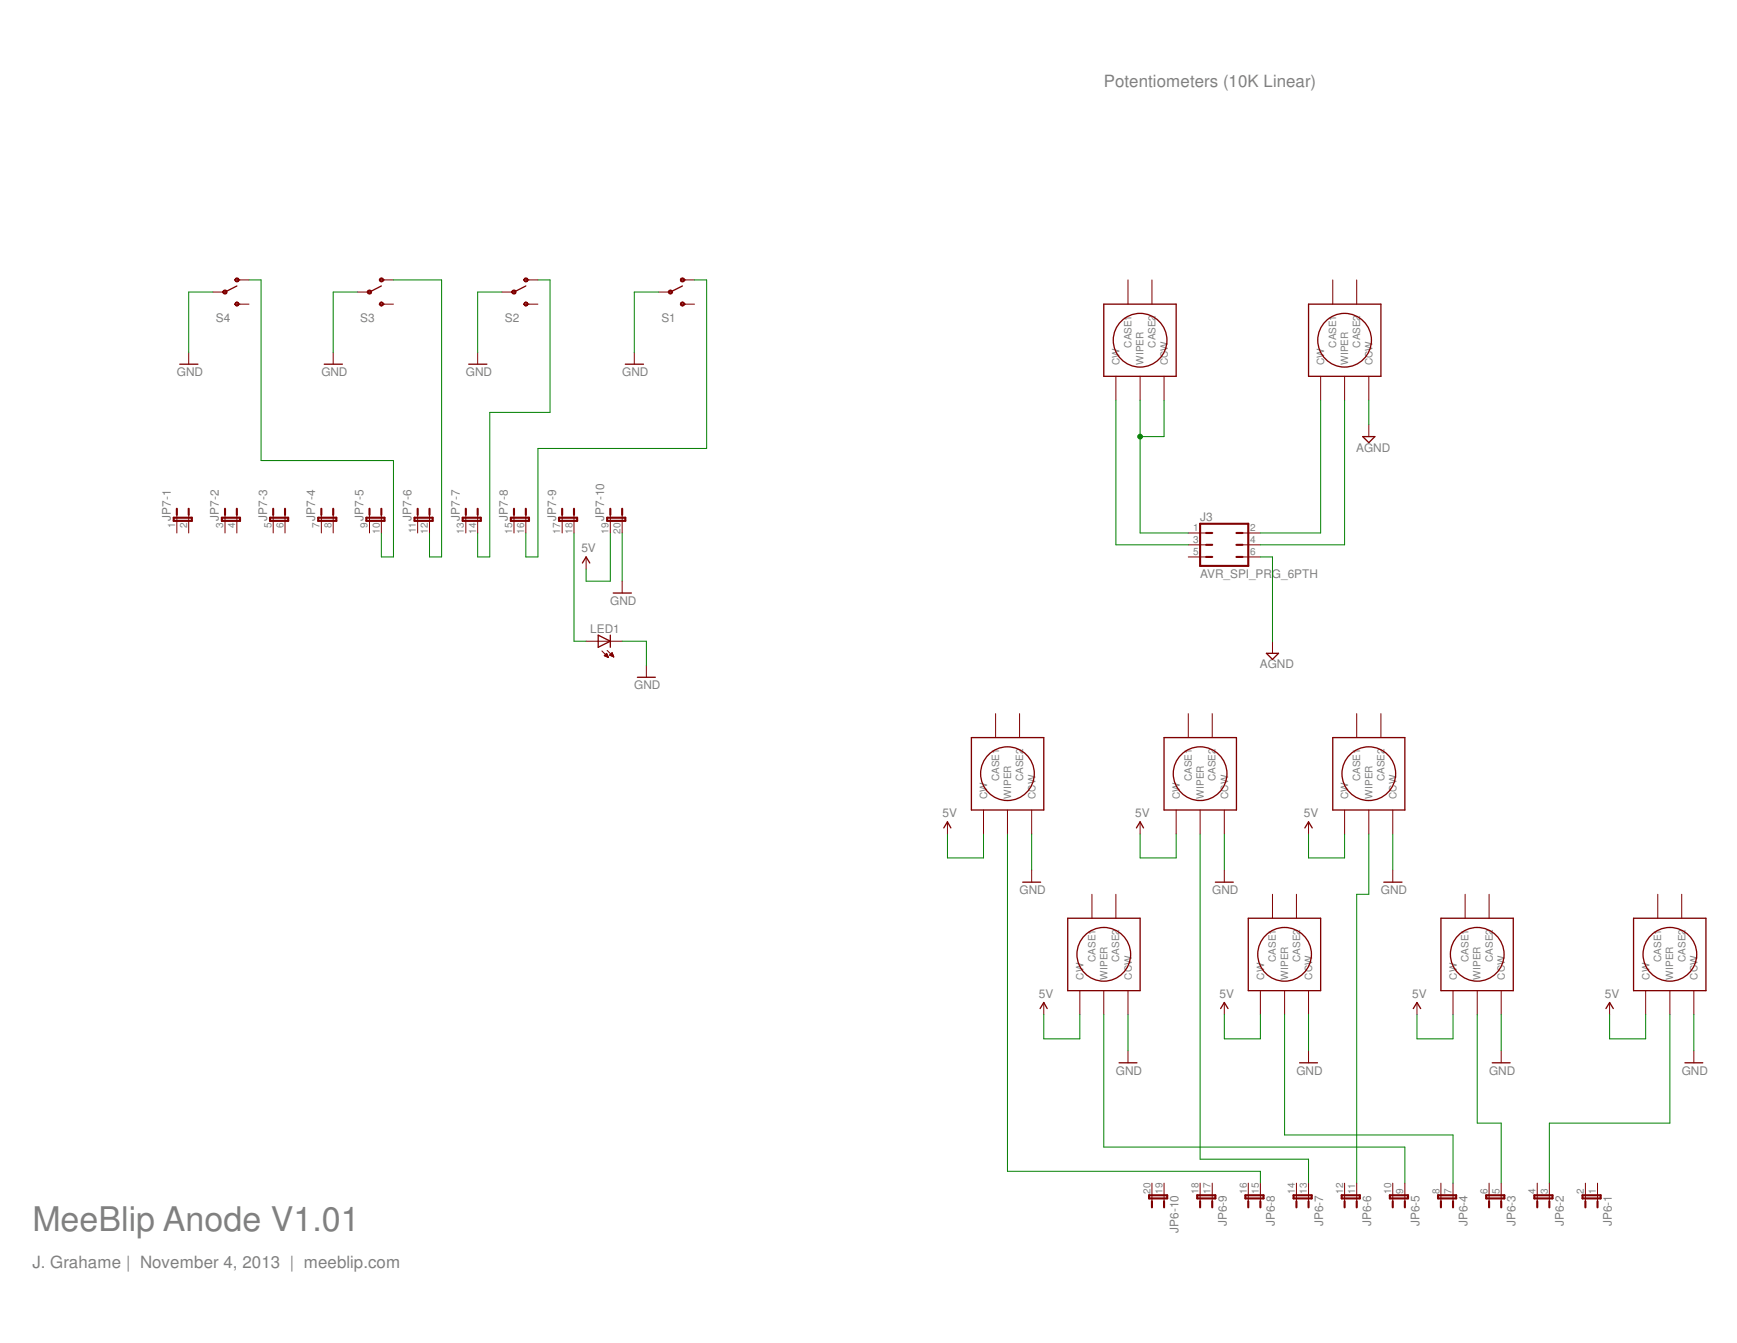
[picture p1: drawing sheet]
<svg xmlns="http://www.w3.org/2000/svg" width="279mm" height="216mm" viewBox="0 0 279 216" stroke-linecap="round" stroke-linejoin="round" font-family="sans-serif">
<g fill="none" stroke="#800000" stroke-width=".16">
<path d="M105.9 46.9h1.9M109.8 48.9h1.9M109.8 45h1.9M181.4 45v3.9M185.3 45v3.9M214.4 45v3.9M218.2 45v3.9M179.5 60.5v3.8M183.4 60.5v3.8M187.2 60.5v3.8M212.4 60.5v3.8M216.3 60.5v3.8"/>
<path d="M220.2 60.5v3.8M28.4 82.8v2.9M30.4 82.8v2.9M36.2 82.8v2.9M38.1 82.8v2.9M43.9 82.8v2.9M45.8 82.8v2.9M51.7 82.8v2.9M53.6 82.8v2.9M59.4 82.8v2.9M61.3 82.8v2.9M67.2 82.8v2.9"/>
<path d="M69.1 82.8v2.9M74.9 82.8v2.9M76.8 82.8v2.9M82.7 82.8v2.9M84.6 82.8v2.9M90.4 82.8v2.9M92.3 82.8v2.9M98.2 82.8v2.9M100.1 82.8v2.9M191.1 85.7h2.9M191.1 87.6h2.9M191.1 89.5h2.9"/>
<path d="M199.9 85.7h2.8M199.9 87.6h2.8M199.9 89.5h2.8M94.3 103.1h5.8M96.8 104.6l1.1 1.1M97.2 105.4l.7 .3M97.2 105.4l.4-.4 .3 .7M97.2 105.4h.5M97.3 105.5h.5M97.3 105.3h.4M97.4 105.2h.3M97.5 105.5h.3"/>
<path d="M97.5 105.1h.1M97.6 105.6h.2M97.7 104.6l1 1M97.7 105.7h.1M98.1 105.3h.5M98.1 105.2h.5M98.2 105.4h.4M98.2 105.2h.4M98.3 105.1h.3M98.3 105.4h.3M98.3 105.1h.2M98.4 105h.1"/>
<path d="M98.4 105.5h.3M98.4 104.9h.1M98.5 104.9l-.5 .4 .7 .3M98.5 104.9l.2 .7M98.6 105.5h.1M98.7 105.6h.1M160.1 114.7v3.9M164 114.7v3.9M191.1 114.7v3.9M195 114.7v3.9M218.2 114.7v3.9M222.1 114.7v3.9"/>
<path d="M158.2 130.2v3.9M162.1 130.2v3.9M165.9 130.2v3.9M189.2 130.2v3.9M193 130.2v3.9M196.9 130.2v3.9M216.3 130.2v3.9M220.2 130.2v3.9M224 130.2v3.9M173.7 159.3v3.8M175.6 143.8v3.8M177.5 159.3v3.8"/>
<path d="M179.5 143.8v3.8M181.4 159.3v3.8M202.7 159.3v3.8M204.7 143.8v3.8M206.6 159.3v3.8M208.5 143.8v3.8M210.5 159.3v3.8M233.7 159.3v3.8M235.7 143.8v3.8M237.6 159.3v3.8M239.5 143.8v3.8M241.5 159.3v3.8"/>
<path d="M264.7 159.3v3.8M266.7 143.8v3.8M268.6 159.3v3.8M270.5 143.8v3.8M272.5 159.3v3.8M185.3 190.2v2.9M187.2 190.2v2.9M193 190.2v2.9M195 190.2v2.9M200.8 190.2v2.9M202.7 190.2v2.9M208.5 190.2v2.9"/>
<path d="M210.5 190.2v2.9M216.3 190.2v2.9M218.2 190.2v2.9M224 190.2v2.9M226 190.2v2.9M231.8 190.2v2.9M233.7 190.2v2.9M239.5 190.2v2.9M241.5 190.2v2.9M247.3 190.2v2.9M249.2 190.2v2.9M255 190.2v2.9"/>
<path d="M257 190.2v2.9"/>
</g>
<g fill="none" stroke="#800000" stroke-width=".34">
<path d="M27.9 83.2h3v.5h-3zM28.4 81.8v1M30.4 81.8v1M35.7 83.2h2.9v.5h-2.9zM36.2 81.8v1M38.1 81.8v1M43.4 83.2h3v.5h-3zM43.9 81.8v1M45.8 81.8v1M51.2 83.2h2.9v.5h-2.9zM51.7 81.8v1M53.6 81.8v1"/>
<path d="M58.9 83.2h2.9v.5h-2.9zM59.4 81.8v1M61.3 81.8v1M66.7 83.2h2.9v.5h-2.9zM67.2 81.8v1M69.1 81.8v1M74.4 83.2h2.9v.5h-2.9zM74.9 81.8v1M76.8 81.8v1M82.2 83.2h2.9v.5h-2.9zM82.7 81.8v1M84.6 81.8v1"/>
<path d="M89.9 83.2h2.9v.5h-2.9zM90.4 81.8v1M92.3 81.8v1M97.7 83.2h2.9v.5h-2.9zM98.2 81.8v1M100.1 81.8v1M193 84.2h7.8v6.8h-7.8zM194 85.7h1M194 87.6h1M194 89.5h1M198.9 85.7h1M198.9 87.6h1"/>
<path d="M198.9 89.5h1M184.8 192.2h2.9v.5h-2.9zM185.3 193.1v1M187.2 193.1v1M192.6 192.2h2.9v.5h-2.9zM193 193.1v1M195 193.1v1M200.3 192.2h2.9v.5h-2.9zM200.8 193.1v1M202.7 193.1v1M208.1 192.2h2.9v.5h-2.9zM208.5 193.1v1"/>
<path d="M210.5 193.1v1M215.8 192.2h2.9v.5h-2.9zM216.3 193.1v1M218.2 193.1v1M223.6 192.2h2.9v.5h-2.9zM224 193.1v1M226 193.1v1M231.3 192.2h2.9v.5h-2.9zM231.8 193.1v1M233.7 193.1v1M239.1 192.2h2.9v.5h-2.9zM239.5 193.1v1"/>
<path d="M241.5 193.1v1M246.8 192.2h2.9v.5h-2.9zM247.3 193.1v1M249.2 193.1v1M254.6 192.2h2.9v.5h-2.9zM255 193.1v1M257 193.1v1"/>
</g>
<g fill="none" stroke="#800000" stroke-width=".21">
<path d="M109.8 46l-2 .9M177.5 48.9h11.7v11.6h-11.7zM210.5 48.9h11.6v11.6h-11.6zM96.2 102.1l2 1-2 1zM98.2 102.1v2M156.3 118.6h11.6v11.6h-11.6zM187.2 118.6h11.7v11.6h-11.7zM214.4 118.6h11.6v11.6h-11.6zM171.7 147.6h11.7v11.7h-11.7zM200.8 147.6h11.6v11.7h-11.6zM231.8 147.6h11.6v11.7h-11.6zM262.8 147.6h11.6v11.7h-11.6z"/>
<circle cx="183.4" cy="54.7" r="4.3"/>
<circle cx="216.3" cy="54.7" r="4.3"/>
<circle cx="162.1" cy="124.4" r="4.3"/>
<circle cx="193" cy="124.4" r="4.3"/>
<circle cx="220.2" cy="124.4" r="4.3"/>
<circle cx="177.5" cy="153.4" r="4.3"/>
<circle cx="206.6" cy="153.4" r="4.3"/>
<circle cx="237.6" cy="153.4" r="4.3"/>
<circle cx="268.6" cy="153.4" r="4.3"/>
</g>
<path d="M109.5 44.7h.3h.2l.2 .3-.2 .3h-.2h-.3l-.1-.3h.2l.2-.2 .2 .2-.2 .2-.2-.2h-.2z" fill-rule="evenodd" fill="#800000"/>
<path d="M109.5 44.7h.3h.2l.2 .3-.2 .3h-.2h-.3l-.1-.3h.2l.2-.2 .2 .2-.2 .2-.2-.2h-.2z" fill="none" stroke="#800000" stroke-width=".16"/>
<path d="M109.5 48.6l.3-.1 .2 .1 .2 .3-.2 .2-.2 .1-.3-.1-.1-.2h.2v-.2h.3l.1 .2-.1 .1h-.3v-.1h-.2z" fill-rule="evenodd" fill="#800000"/>
<path d="M109.5 48.6l.3-.1 .2 .1 .2 .3-.2 .2-.2 .1-.3-.1-.1-.2h.2v-.2h.3l.1 .2-.1 .1h-.3v-.1h-.2z" fill="none" stroke="#800000" stroke-width=".16"/>
<path d="M107.6 46.7l.2-.1 .3 .1 .1 .2-.1 .3-.3 .1-.2-.1-.1-.3h.2l.1-.2 .2 .2v.2h-.3v-.2h-.2z" fill-rule="evenodd" fill="#800000"/>
<path d="M80.7 46.9h2M84.6 48.9h1.9M84.6 45h1.9M107.6 46.7l.2-.1 .3 .1 .1 .2-.1 .3-.3 .1-.2-.1-.1-.3h.2l.1-.2 .2 .2v.2h-.3v-.2h-.2z" fill="none" stroke="#800000" stroke-width=".16"/>
<path d="M84.6 46l-1.9 .9" fill="none" stroke="#800000" stroke-width=".21"/>
<path d="M84.4 44.7h.2h.2l.2 .3-.2 .3h-.2h-.2l-.2-.3h.2l.2-.2 .2 .2-.2 .2-.2-.2h-.2z" fill-rule="evenodd" fill="#800000"/>
<path d="M84.4 44.7h.2h.2l.2 .3-.2 .3h-.2h-.2l-.2-.3h.2l.2-.2 .2 .2-.2 .2-.2-.2h-.2z" fill="none" stroke="#800000" stroke-width=".16"/>
<path d="M84.4 48.6l.2-.1 .2 .1 .2 .3-.2 .2-.2 .1-.2-.1-.2-.2h.2l.1-.2h.3v.2l-.2 .2-.4-.2z" fill-rule="evenodd" fill="#800000"/>
<path d="M84.4 48.6l.2-.1 .2 .1 .2 .3-.2 .2-.2 .1-.2-.1-.2-.2h.2l.1-.2h.3v.2l-.2 .2-.4-.2z" fill="none" stroke="#800000" stroke-width=".16"/>
<path d="M82.4 46.7l.3-.1 .2 .1 .1 .2-.1 .3-.2 .1-.3-.1-.1-.3h.2v-.1l.2-.1 .1 .2v.2h-.3v-.2h-.2z" fill-rule="evenodd" fill="#800000"/>
<path d="M57.5 46.9h1.9M61.3 48.9h2M61.3 45h2M82.4 46.7l.3-.1 .2 .1 .1 .2-.1 .3-.2 .1-.3-.1-.1-.3h.2v-.1l.2-.1 .1 .2v.2h-.3v-.2h-.2z" fill="none" stroke="#800000" stroke-width=".16"/>
<path d="M61.3 46l-1.9 .9" fill="none" stroke="#800000" stroke-width=".21"/>
<path d="M61.1 44.7h.2h.3l.1 .3-.1 .3h-.3h-.2l-.1-.3h.2l.1-.2 .3 .2-.3 .2-.1-.2h-.2z" fill-rule="evenodd" fill="#800000"/>
<path d="M61.1 44.7h.2h.3l.1 .3-.1 .3h-.3h-.2l-.1-.3h.2l.1-.2 .3 .2-.3 .2-.1-.2h-.2z" fill="none" stroke="#800000" stroke-width=".16"/>
<path d="M61.1 48.6l.2-.1 .3 .1 .1 .3-.1 .2-.3 .1-.2-.1-.1-.2h.2v-.2h.3l.1 .2-.3 .2-.3-.2z" fill-rule="evenodd" fill="#800000"/>
<path d="M61.1 48.6l.2-.1 .3 .1 .1 .3-.1 .2-.3 .1-.2-.1-.1-.2h.2v-.2h.3l.1 .2-.3 .2-.3-.2z" fill="none" stroke="#800000" stroke-width=".16"/>
<path d="M59.2 46.7l.2-.1 .3 .1 .1 .2-.1 .3-.3 .1-.2-.1-.1-.3h.1l.1-.1 .1-.1 .2 .2-.2 .2-.3-.2z" fill-rule="evenodd" fill="#800000"/>
<path d="M34.2 46.9h2M38.1 48.9h1.9M38.1 45h1.9M59.2 46.7l.2-.1 .3 .1 .1 .2-.1 .3-.3 .1-.2-.1-.1-.3h.1l.1-.1 .1-.1 .2 .2-.2 .2-.3-.2z" fill="none" stroke="#800000" stroke-width=".16"/>
<path d="M38.1 46l-1.9 .9" fill="none" stroke="#800000" stroke-width=".21"/>
<path d="M37.9 44.7h.2h.3l.1 .3-.1 .3h-.3h-.2l-.1-.3h.1l.2-.2 .2 .2-.2 .2-.2-.2h-.1z" fill-rule="evenodd" fill="#800000"/>
<path d="M37.9 44.7h.2h.3l.1 .3-.1 .3h-.3h-.2l-.1-.3h.1l.2-.2 .2 .2-.2 .2-.2-.2h-.1z" fill="none" stroke="#800000" stroke-width=".16"/>
<path d="M37.9 48.6l.2-.1 .3 .1 .1 .3-.1 .2-.3 .1-.2-.1-.1-.2h.1l.1-.2h.3v.2l-.2 .2-.3-.2z" fill-rule="evenodd" fill="#800000"/>
<path d="M37.9 48.6l.2-.1 .3 .1 .1 .3-.1 .2-.3 .1-.2-.1-.1-.2h.1l.1-.2h.3v.2l-.2 .2-.3-.2z" fill="none" stroke="#800000" stroke-width=".16"/>
<path d="M35.9 46.7l.3-.1 .2 .1 .1 .2-.1 .3-.2 .1-.3-.1-.1-.3h.2v-.1l.2-.1 .2 .2-.2 .2-.4-.2z" fill-rule="evenodd" fill="#800000"/>
<g fill="none" stroke="#800000" stroke-width=".16">
<path d="M30.4 56.6v1.9M35.9 46.7l.3-.1 .2 .1 .1 .2-.1 .3-.2 .1-.3-.1-.1-.3h.2v-.1l.2-.1 .2 .2-.2 .2-.4-.2zM53.6 56.6v1.9M76.8 56.6v1.9M102 56.6v1.9M220.2 68.2v2M94.3 89.5v2M100.1 93.4v1.9M104 107v1.9M204.7 103.1v1.9M152.4 132.1v2M165.9 139.9v1.9"/>
<path d="M183.4 132.1v2M196.9 139.9v1.9M210.5 132.1v2M224 139.9v1.9M167.9 161.2v1.9M181.4 168.9v2M196.9 161.2v1.9M210.5 168.9v2M227.9 161.2v1.9M241.5 168.9v2M258.9 161.2v1.9M272.5 168.9v2"/>
</g>
<g fill="none" stroke="#800000" stroke-width=".21">
<path d="M28.9 58.5h2.9M52.2 58.5h2.9M75.4 58.5h2.9M100.6 58.5h2.9M219.2 70.2h1.9l-.9 1zM93.7 90.5l.6-1 .6 1M98.6 95.3h3M102.5 108.9h2.9M203.7 105h2l-1 1zM151.8 133.1l.6-1 .6 1M182.8 133.1l.6-1 .5 1M209.9 133.1l.6-1 .6 1"/>
<path d="M164.5 141.8h2.9M195.5 141.8h2.9M222.6 141.8h2.9M167.3 162.1l.6-.9 .5 .9M180 170.9h2.9M196.3 162.1l.6-.9 .6 .9M209 170.9h2.9M227.3 162.1l.6-.9 .6 .9M240 170.9h2.9M258.3 162.1l.6-.9 .6 .9M271 170.9h2.9"/>
</g>
<g fill="none" stroke="#008000" stroke-width=".16">
<path d="M34.2 46.9h-3.8v9.7M40 45h2v29h21.3v15.5h-2v-3.8M57.5 46.9h-3.9v9.7M80.7 46.9h-3.9v9.7M86.5 45h2v21.3h-9.7v23.2h-2v-3.8M105.9 46.9h-3.9v9.7M111.7 45h2v27.1h-27.2v17.4h-1.9v-3.8M183.4 64.3v21.4h7.7M187.2 64.3v5.9h-3.8M212.4 64.3v21.4h-9.7M216.3 64.3v23.3h-13.6M220.2 64.3v3.9"/>
<path d="M92.3 85.7v17.4h2M98.2 85.7v7.7h-3.9v-1.9M100.1 85.7v7.7M202.7 89.5h2v13.6M100.1 103.1h3.9v3.9M152.4 134.1v3.8h5.8v-3.8M162.1 134.1v54.2h40.6v1.9M165.9 134.1v5.8M183.4 134.1v3.8h5.8v-3.8M193 134.1v52.3h17.5v3.8M196.9 134.1v5.8M210.5 134.1v3.8h5.8v-3.8"/>
<path d="M220.2 134.1v9.7h-2v46.4M224 134.1v5.8M167.9 163.1v3.9h5.8v-3.9M177.5 163.1v21.3h48.5v5.8M181.4 163.1v5.8M196.9 163.1v3.9h5.8v-3.9M206.6 163.1v19.4h27.1v7.7M210.5 163.1v5.8M227.9 163.1v3.9h5.8v-3.9M237.6 163.1v17.5h3.9v9.6M241.5 163.1v5.8M258.9 163.1v3.9h5.8v-3.9"/>
<path d="M268.6 163.1v17.5h-19.4v9.6M272.5 163.1v5.8"/>
</g>
<circle cx="183.4" cy="70.2" r=".38" fill="#008000"/>
<g fill="none" stroke="#008000" stroke-width=".16">
<path d="M63.3 45h7.7v44.5h-1.9v-3.8M179.5 64.3v23.3h11.6"/>
<circle cx="183.4" cy="70.2" r=".38"/>
</g>
<text font-size="5.5" fill="#808080" x="5.2" y="198">MeeBlip Anode V1.01</text>
<g font-size="2.7" fill="#808080">
<text x="177.5" y="14">Potentiometers (10K Linear)</text>
<text x="5.2" y="203.8">J. Grahame | November 4, 2013 | meeblip.com</text>
</g>
<g font-size="1.9" fill="#808080">
<text x="34.7" y="51.8">S4</text>
<text x="58" y="51.8">S3</text>
<text x="81.2" y="51.8">S2</text>
<text x="106.4" y="51.8">S1</text>
<text x="28.4" y="60.5">GND</text>
<text x="51.7" y="60.5">GND</text>
<text x="74.9" y="60.5">GND</text>
<text x="100.1" y="60.5">GND</text>
<text x="218.1" y="72.6">AGND</text>
<text x="27.5" y="83.7" transform="rotate(-90 27.5 83.7)">JP7-1</text>
<text x="35.2" y="83.7" transform="rotate(-90 35.2 83.7)">JP7-2</text>
<text x="43" y="83.7" transform="rotate(-90 43 83.7)">JP7-3</text>
<text x="50.7" y="83.7" transform="rotate(-90 50.7 83.7)">JP7-4</text>
<text x="58.5" y="83.7" transform="rotate(-90 58.5 83.7)">JP7-5</text>
<text x="66.2" y="83.7" transform="rotate(-90 66.2 83.7)">JP7-6</text>
<text x="74" y="83.7" transform="rotate(-90 74 83.7)">JP7-7</text>
<text x="81.7" y="83.7" transform="rotate(-90 81.7 83.7)">JP7-8</text>
<text x="89.5" y="83.7" transform="rotate(-90 89.5 83.7)">JP7-9</text>
<text x="97.2" y="83.7" transform="rotate(-90 97.2 83.7)">JP7-10</text>
<text x="193" y="83.7">J3</text>
<text x="93.5" y="88.8">5V</text>
<text x="193" y="92.9">AVR_SPI_PRG_6PTH</text>
<text x="95" y="101.7">LED1</text>
<text x="98.2" y="97.3">GND</text>
<text x="202.6" y="107.4">AGND</text>
<text x="102" y="110.8">GND</text>
<text x="151.6" y="131.4">5V</text>
<text x="182.6" y="131.4">5V</text>
<text x="209.7" y="131.4">5V</text>
<text x="164" y="143.8">GND</text>
<text x="195" y="143.8">GND</text>
<text x="222.1" y="143.8">GND</text>
<text x="167.1" y="160.4">5V</text>
<text x="196.2" y="160.4">5V</text>
<text x="227.2" y="160.4">5V</text>
<text x="258.1" y="160.4">5V</text>
<text x="179.5" y="172.8">GND</text>
<text x="208.5" y="172.8">GND</text>
<text x="239.5" y="172.8">GND</text>
<text x="270.5" y="172.8">GND</text>
<text x="197.3" y="197.1" transform="rotate(-90 197.3 197.1)">JP6-9</text>
<text x="205.1" y="197.1" transform="rotate(-90 205.1 197.1)">JP6-8</text>
<text x="212.8" y="197.1" transform="rotate(-90 212.8 197.1)">JP6-7</text>
<text x="220.6" y="197.1" transform="rotate(-90 220.6 197.1)">JP6-6</text>
<text x="228.3" y="197.1" transform="rotate(-90 228.3 197.1)">JP6-5</text>
<text x="236.1" y="197.1" transform="rotate(-90 236.1 197.1)">JP6-4</text>
<text x="243.8" y="197.1" transform="rotate(-90 243.8 197.1)">JP6-3</text>
<text x="251.5" y="197.1" transform="rotate(-90 251.5 197.1)">JP6-2</text>
<text x="259.3" y="197.1" transform="rotate(-90 259.3 197.1)">JP6-1</text>
<text x="189.6" y="198.2" transform="rotate(-90 189.6 198.2)">JP6-10</text>
</g>
<g font-size="1.6" fill="#808080">
<text x="180.1" y="58.7" transform="rotate(-90 180.1 58.7)">CW</text>
<text x="182" y="55.9" transform="rotate(-90 182 55.9)">CASE1</text>
<text x="183.9" y="58.7" transform="rotate(-90 183.9 58.7)">WIPER</text>
<text x="185.9" y="55.9" transform="rotate(-90 185.9 55.9)">CASE2</text>
<text x="187.8" y="58.7" transform="rotate(-90 187.8 58.7)">CCW</text>
<text x="213" y="58.7" transform="rotate(-90 213 58.7)">CW</text>
<text x="214.9" y="55.9" transform="rotate(-90 214.9 55.9)">CASE1</text>
<text x="216.9" y="58.7" transform="rotate(-90 216.9 58.7)">WIPER</text>
<text x="218.8" y="55.9" transform="rotate(-90 218.8 55.9)">CASE2</text>
<text x="220.8" y="58.7" transform="rotate(-90 220.8 58.7)">CCW</text>
<text x="28.2" y="84.9" transform="rotate(-90 28.2 84.9)">1</text>
<text x="30.1" y="84.9" transform="rotate(-90 30.1 84.9)">2</text>
<text x="35.9" y="84.9" transform="rotate(-90 35.9 84.9)">3</text>
<text x="37.8" y="84.9" transform="rotate(-90 37.8 84.9)">4</text>
<text x="43.6" y="84.9" transform="rotate(-90 43.6 84.9)">5</text>
<text x="45.6" y="84.9" transform="rotate(-90 45.6 84.9)">6</text>
<text x="51.4" y="84.9" transform="rotate(-90 51.4 84.9)">7</text>
<text x="53.3" y="84.9" transform="rotate(-90 53.3 84.9)">8</text>
<text x="59.1" y="84.9" transform="rotate(-90 59.1 84.9)">9</text>
<text x="61.1" y="85.8" transform="rotate(-90 61.1 85.8)">10</text>
<text x="66.9" y="85.6" transform="rotate(-90 66.9 85.6)">11</text>
<text x="68.8" y="85.8" transform="rotate(-90 68.8 85.8)">12</text>
<text x="74.6" y="85.8" transform="rotate(-90 74.6 85.8)">13</text>
<text x="76.6" y="85.8" transform="rotate(-90 76.6 85.8)">14</text>
<text x="82.4" y="85.8" transform="rotate(-90 82.4 85.8)">15</text>
<text x="84.3" y="85.8" transform="rotate(-90 84.3 85.8)">16</text>
<text x="90.1" y="85.8" transform="rotate(-90 90.1 85.8)">17</text>
<text x="92.1" y="85.8" transform="rotate(-90 92.1 85.8)">18</text>
<text x="97.9" y="85.8" transform="rotate(-90 97.9 85.8)">19</text>
<text x="99.8" y="85.8" transform="rotate(-90 99.8 85.8)">20</text>
<text x="191.9" y="85.4">1</text>
<text x="191.9" y="87.3">3</text>
<text x="191.9" y="89.3">5</text>
<text x="201.1" y="85.4">2</text>
<text x="201.1" y="87.3">4</text>
<text x="201.1" y="89.3">6</text>
<text x="160.7" y="125.6" transform="rotate(-90 160.7 125.6)">CASE1</text>
<text x="164.6" y="125.6" transform="rotate(-90 164.6 125.6)">CASE2</text>
<text x="191.7" y="125.6" transform="rotate(-90 191.7 125.6)">CASE1</text>
<text x="195.5" y="125.6" transform="rotate(-90 195.5 125.6)">CASE2</text>
<text x="218.8" y="125.6" transform="rotate(-90 218.8 125.6)">CASE1</text>
<text x="222.7" y="125.6" transform="rotate(-90 222.7 125.6)">CASE2</text>
<text x="158.8" y="128.4" transform="rotate(-90 158.8 128.4)">CW</text>
<text x="162.6" y="128.4" transform="rotate(-90 162.6 128.4)">WIPER</text>
<text x="166.5" y="128.4" transform="rotate(-90 166.5 128.4)">CCW</text>
<text x="189.8" y="128.4" transform="rotate(-90 189.8 128.4)">CW</text>
<text x="193.6" y="128.4" transform="rotate(-90 193.6 128.4)">WIPER</text>
<text x="197.5" y="128.4" transform="rotate(-90 197.5 128.4)">CCW</text>
<text x="216.9" y="128.4" transform="rotate(-90 216.9 128.4)">CW</text>
<text x="220.8" y="128.4" transform="rotate(-90 220.8 128.4)">WIPER</text>
<text x="224.6" y="128.4" transform="rotate(-90 224.6 128.4)">CCW</text>
<text x="176.2" y="154.6" transform="rotate(-90 176.2 154.6)">CASE1</text>
<text x="180" y="154.6" transform="rotate(-90 180 154.6)">CASE2</text>
<text x="205.2" y="154.6" transform="rotate(-90 205.2 154.6)">CASE1</text>
<text x="209.1" y="154.6" transform="rotate(-90 209.1 154.6)">CASE2</text>
<text x="236.2" y="154.6" transform="rotate(-90 236.2 154.6)">CASE1</text>
<text x="240.1" y="154.6" transform="rotate(-90 240.1 154.6)">CASE2</text>
<text x="267.2" y="154.6" transform="rotate(-90 267.2 154.6)">CASE1</text>
<text x="271.1" y="154.6" transform="rotate(-90 271.1 154.6)">CASE2</text>
<text x="174.3" y="157.5" transform="rotate(-90 174.3 157.5)">CW</text>
<text x="178.1" y="157.5" transform="rotate(-90 178.1 157.5)">WIPER</text>
<text x="182" y="157.5" transform="rotate(-90 182 157.5)">CCW</text>
<text x="203.3" y="157.5" transform="rotate(-90 203.3 157.5)">CW</text>
<text x="207.2" y="157.5" transform="rotate(-90 207.2 157.5)">WIPER</text>
<text x="211.1" y="157.5" transform="rotate(-90 211.1 157.5)">CCW</text>
<text x="234.3" y="157.5" transform="rotate(-90 234.3 157.5)">CW</text>
<text x="238.2" y="157.5" transform="rotate(-90 238.2 157.5)">WIPER</text>
<text x="242.1" y="157.5" transform="rotate(-90 242.1 157.5)">CCW</text>
<text x="265.3" y="157.5" transform="rotate(-90 265.3 157.5)">CW</text>
<text x="269.2" y="157.5" transform="rotate(-90 269.2 157.5)">WIPER</text>
<text x="273" y="157.5" transform="rotate(-90 273 157.5)">CCW</text>
<text x="185" y="191.9" transform="rotate(-90 185 191.9)">20</text>
<text x="187" y="191.9" transform="rotate(-90 187 191.9)">19</text>
<text x="192.8" y="191.9" transform="rotate(-90 192.8 191.9)">18</text>
<text x="194.7" y="191.9" transform="rotate(-90 194.7 191.9)">17</text>
<text x="200.5" y="191.9" transform="rotate(-90 200.5 191.9)">16</text>
<text x="202.5" y="191.9" transform="rotate(-90 202.5 191.9)">15</text>
<text x="208.3" y="191.9" transform="rotate(-90 208.3 191.9)">14</text>
<text x="210.2" y="191.9" transform="rotate(-90 210.2 191.9)">13</text>
<text x="216" y="191.9" transform="rotate(-90 216 191.9)">12</text>
<text x="218" y="191.9" transform="rotate(-90 218 191.9)">11</text>
<text x="223.8" y="191.9" transform="rotate(-90 223.8 191.9)">10</text>
<text x="225.7" y="191.9" transform="rotate(-90 225.7 191.9)">9</text>
<text x="231.5" y="191.9" transform="rotate(-90 231.5 191.9)">8</text>
<text x="233.5" y="191.9" transform="rotate(-90 233.5 191.9)">7</text>
<text x="239.3" y="191.9" transform="rotate(-90 239.3 191.9)">6</text>
<text x="241.2" y="191.9" transform="rotate(-90 241.2 191.9)">5</text>
<text x="247" y="191.9" transform="rotate(-90 247 191.9)">4</text>
<text x="249" y="191.9" transform="rotate(-90 249 191.9)">3</text>
<text x="254.8" y="191.9" transform="rotate(-90 254.8 191.9)">2</text>
<text x="256.7" y="191.9" transform="rotate(-90 256.7 191.9)">1</text>
</g>
</svg>
